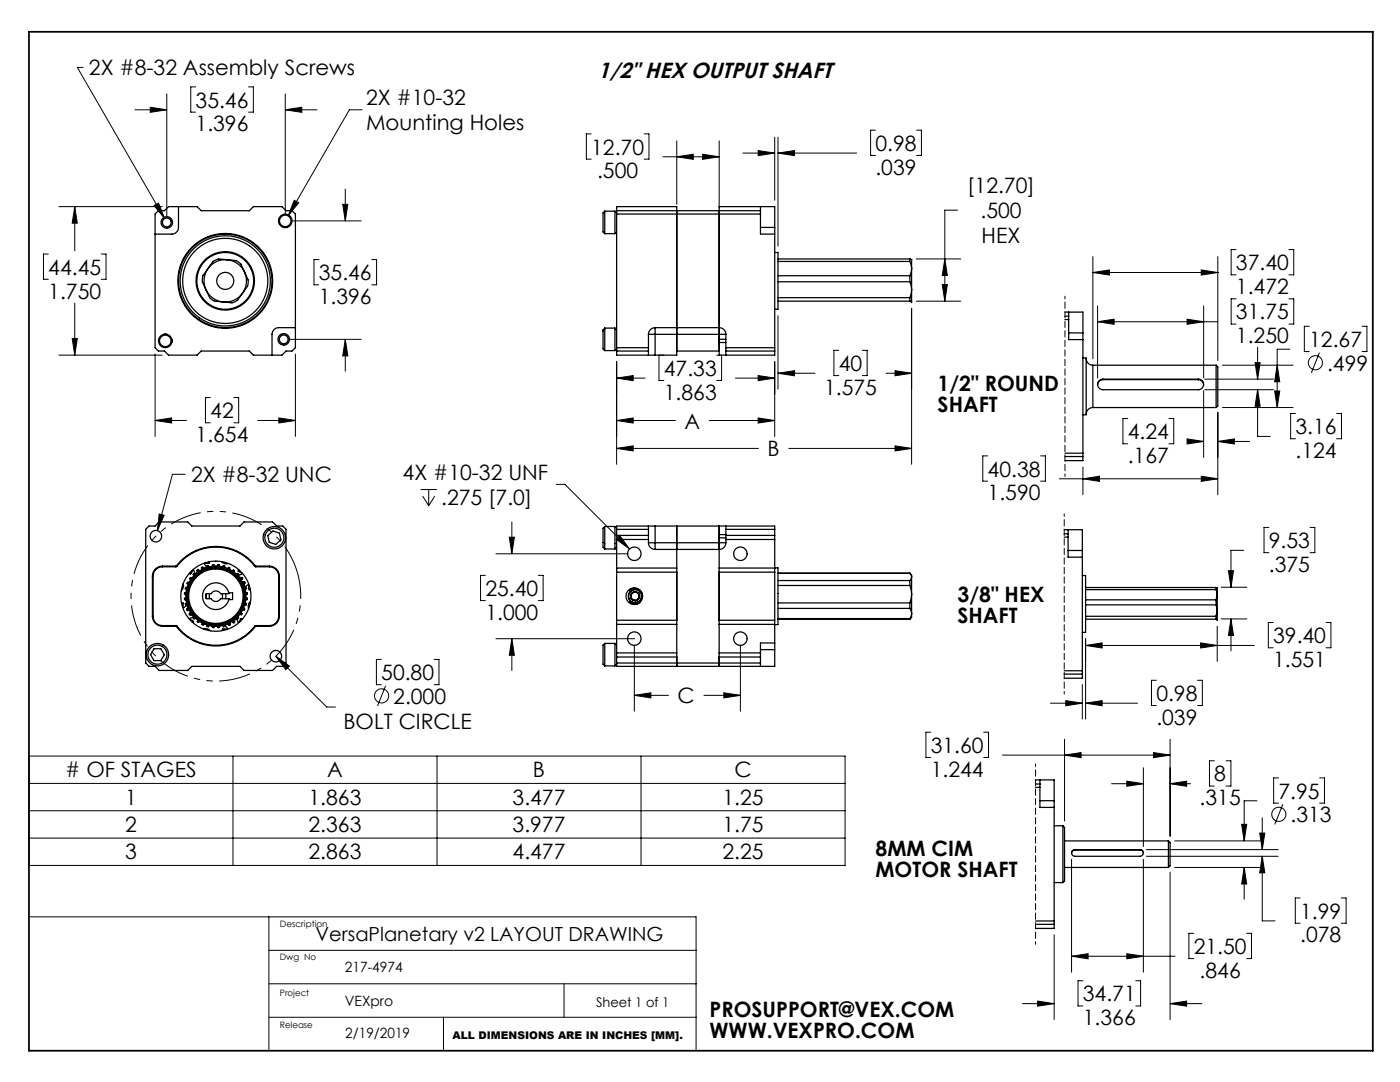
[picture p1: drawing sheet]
<svg xmlns="http://www.w3.org/2000/svg" width="279mm" height="216mm" viewBox="0 0 279 216" stroke-linecap="round" stroke-linejoin="round" font-family="sans-serif">
<g fill="none" stroke="#000" stroke-width=".2">
<path d="M16.6 13.5h-1.2l17.4 30.1M33.3 18.7v24.4M39 17.3h-.9v5.1h.9M49.6 17.3h1v5.1h-1M56.9 18.7v24.1M26.9 21.9h6.4M30 21.4l3.3 .5-3.3 .5zM56.9 21.9l3.3-.5v1zM56.9 21.9h6.4M58.7 40l.9 .5-2.1 2.6zM68.9 37.7v6.4M72.3 21.9h-2.6l-12.2 21.2"/>
<path d="M118 26.7h-1v5.1h1M128.5 26.7h1v5.1h-1M132.3 31.3h11.2M135.1 28.1v12.7M135.1 31.3l3.3-.5v1zM140.2 30.8l3.3 .5-3.3 .5zM143.5 28.1v13.3M148.3 30.5h6.3M151.3 30l3.3 .5-3.3 .6zM154.6 27.4v12.6M155.3 27.4v21.7M155.3 30.5h15.7"/>
<path d="M155.3 30.5l3.3-.5v1.1zM174.7 26h-1v5h1M182.9 26h1v5h-1M9.6 50.7h-.9v5h.9M11.7 41.2h20.7M14.9 41.2v8.8M14.9 41.2l.5 3.3h-1zM20.2 50.7h1v5h-1M30.8 41l.8-.5 1.3 3.1zM58.2 44.1h13.9M63.6 51.8h-.9v5h.9M68.4 40.8h1l-.5 3.3z"/>
<path d="M74.2 51.8h1v5h-1M182.9 51.7h8.8M188 56.8h1.1l-.5 3.3zM188.6 51.7l.5 3.3h-1.1zM191.1 41.9h-2.5v18.2M218.1 54.4l3.3-.5v1zM218.1 51.2v20.4M218.1 54.4h24.9M239.7 53.9l3.3 .5-3.3 .5zM243 54.4h.1M243 51.2v20.7M246.7 59.6h-1v5.1h1"/>
<path d="M246.7 49.8h-1v5h1M257.2 59.6h1v5.1h-1M257.2 49.8h1v5h-1M11.7 70.9h20.7M14.4 67.6h1l-.5 3.3zM14.9 60.5v10.4M31 70.7v16.4M42 79.3h-1v5.1h1M46.7 79.3h.9v5.1h-.9M57.9 67.7h14.2M59 70.7v16.4M68.9 67.7l.5 3.3h-1z"/>
<path d="M68.9 67.7v6.4M123.1 72.1v20.6M123.1 75.4h5.6M123.1 75.4l3.3-.5v1.1zM132.5 70.9h-1v5h1M143 70.9h1v5h-1M146.8 75.4h7.8M151.3 74.9l3.3 .5-3.3 .6zM154.6 72.1v15M155.3 63v14.7M155.3 74.5h7.4M155.3 74.5l3.3-.5v1z"/>
<path d="M167.4 69.9h-1v5h1M172.1 69.9h1v5h-1M176.8 74.5h5.1M178.6 74l3.3 .5-3.3 .5zM181.9 61.5v31.2M182.9 60.1h8.8M219 61v14.4M219 64.2h23.9M219 64.2l3.3-.5v1zM236.9 63.7l3.3 .5-3.3 .5zM240.2 61v14.4M240.2 78v13.3"/>
<path d="M240.4 75.7h13.8M240.4 77.8h13.8M244 72.9h14.1M250.5 72.4h1l-.5 3.3zM251 77.8v9.3h2.5M251 69.3v6.4M251 77.8l.5 3.3h-1zM254.4 78h1l-.5 3.3zM254.9 72.9l.5 3.3h-1zM257.4 69.7h-2.5v11.6M261.3 65.1h-1v5h1M263.3 70.4l-1.6 4"/>
<path d="M271.8 65.1h1v5h-1M31 83.9l3.3-.5v1zM31 83.9h6.2M37 94.6h-2.6l-3 11.3M51.4 83.9h7.6M55.7 83.4l3.3 .5-3.3 .5zM83.9 97.7h3.3M84.3 99l1.3 1.9M85.6 97.7v3.2M86.8 99l-1.2 1.9M111 96.7h1.7l12.9 12.8M123.1 83.9h11.7"/>
<path d="M123.1 89.5h28.3M123.1 83.9l3.3-.5v1zM123.1 89.5l3.3-.5v1zM141.5 83.9h13.1M151.3 83.4l3.3 .5-3.3 .5zM157.4 89.5h24.5M178.6 89l3.3 .5-3.3 .5zM197.1 91h-1v5h1M207.7 91h.9v5h-.9M211.4 95.5h31.6M216.1 93.2v5.5M216.1 95.5l3.3-.5v1z"/>
<path d="M225.1 83.5h-1v5.1h1M233.3 83.5h.9v5.1h-.9M236.9 87.6l3.3 .5-3.3 .5zM237 88.1h3.2M239.7 95l3.3 .5-3.3 .5zM243 82.3v16.4M243 88.1h6.4M243 88.1l3.3-.5v1zM244 81.3h14.1M258.5 82.5h-.9v5h.9M266.8 82.5h.9v5h-.9M31.8 102.6l1 .2-1.4 3.1z"/>
<path d="M96.9 114.8h-1v5h1M99 110.5h26.3M101.6 107.2h1.1l-.6 3.3zM102.1 104.1v6.4M107.4 114.8h1v5h-1M123.7 106.9l1.9 2.6-2.7-1.9zM243.7 117.2h5.1M245.2 113.9h1l-.5 3.3zM248.2 109.8h-2.5v7.4M253.2 105.2h-.9v5.1h.9M261.4 105.2h1v5.1h-1M55.1 130.9l10.1 10.2h1.7"/>
<path d="M55.1 130.9l2.7 2-.8 .7zM76.1 131.6h-1v5h1M77 136.8l-1.7 4.1M86.6 131.6h1v5h-1M99 127.4h27.7M102.1 127.4l.6 3.3h-1.1zM102.1 127.4v6.4M126.6 128.7v13.2M126.6 138.7h6.8M126.6 138.7l3.3-.5v1.1zM140.5 138.7h7.3M144.5 138.2l3.3 .5-3.3 .6z"/>
<path d="M147.8 128.7v13.2M212.7 139.8l3.3 .5-3.3 .5zM216 136.6v6.9M216.7 128.8l3.3-.5v1zM216.7 127.4v16.1M216.7 128.8h33.6M230.8 135.7h-1v5.1h1M239 135.7h1v5.1h-1M239.6 128.3l3.3 .5-3.3 .5zM242.9 125v7M243.7 123.5h5.1M245.7 123.5l.5 3.3h-1z"/>
<path d="M245.7 123.5v6.3M254.1 124.2h-1v5.1h1M264.6 124.2h1v5.1h-1M5.8 150.9h162.9v21.8h-162.9zM5.8 156.3h162.9M46.5 150.9v21.8M87.2 150.9v21.8M127.9 150.9v21.8M185.8 146.1h-1v5h1M196.3 146.1h1v5h-1M200.1 150.7h33.4M209.7 140.3h6.3"/>
<path d="M212.5 150.7l3.3-.5v1zM212.5 147.5v16.3M216.7 140.3l3.3-.5v1zM216.7 140.3h10.3M221.8 156.4h6.4M224.9 155.9l3.3 .5-3.3 .5zM228.2 153.2v15.7M230.2 150.2l3.3 .5-3.3 .5zM233.5 147.5v19.4M233.5 156.4h4.1M233.5 156.4l3.3-.5v1zM242.3 151.8h-.9v5h.9"/>
<path d="M244.7 151.8h1v5h-1M250.8 159.8h-2.5v8M255.2 155.2h-1v5.1h1M263.4 155.2h.9v5.1h-.9M5.8 161.8h162.9M5.8 167.2h162.9M213.9 171.5v22.5M228.2 171.5v22.5M228.8 169.5h26.3M228.8 170.9h26.3M233.5 174v29.4M234.5 173.1h17"/>
<path d="M234.5 167.8h17M247.8 164.5h1l-.5 3.3zM248.3 173.1l.5 3.3h-1zM248.3 173.1v6.3M251.4 166.2h1l-.5 3.3zM251.9 170.9v12.9h2.5M251.9 163.2v6.3M251.9 170.9l.5 3.3h-1zM256 160.5l-1.6 4M259.5 179.2h-1v5h1M267.7 179.2h.9v5h-.9M5.8 182.9h133.1v26.8"/>
<path d="M53.7 182.9v26.8M53.7 196.3h85.2M53.7 189.6h85.2M112.6 196.3v6.7M207.1 199.8l3.3 .5-3.3 .5zM210.4 186.5v16.9M213.9 190.8h20.6M213.9 190.8l3.3-.5v1zM216.1 195.7h-1v5h1M224.9 190.3l3.3 .5-3.3 .5zM226.7 195.7h.9v5h-.9M238.2 186.2h-.9v5.1h.9"/>
<path d="M248.8 186.2h1v5.1h-1M53.7 203h85.2M88.5 203v6.7M204 200.3h6.4M233.5 200.3h6.4M233.5 200.3l3.3-.5v1z"/>
<circle cx="262.5" cy="72.4" r="1.41"/>
<circle cx="76.2" cy="138.9" r="1.41"/>
<circle cx="255.2" cy="162.5" r="1.41"/>
</g>
<path d="M59.3 114a16.9 16.9 0 0 0-28.3-6.9 16.9 16.9 0 0 0 7.5 28.2 16.9 16.9 0 0 0 21.1-20.2l-.3-1.1" fill="none" stroke="#000" stroke-width=".2" stroke-dasharray="6.3 1.3 1.3 1.3 1.3 1.3" stroke-dashoffset=".8" stroke-linecap="butt"/>
<path d="M212.5 59.1v36M212.4 102.5v36M206.7 152.4v36" fill="none" stroke="#000" stroke-width=".2" stroke-dasharray="1.3 .6" stroke-dashoffset=".7"/>
<path d="M5.8 6.3h268.2v203.4h-268.2z" fill="none" stroke="#000" stroke-width=".35"/>
<g fill="#000">
<path d="M55.1 130.9l2.7 2-.8 .7z"/>
<path d="M155.3 30.5l3.3-.5v1.1zM151.3 30l3.3 .5-3.3 .6zM140.2 30.8l3.3 .5-3.3 .5zM135.1 31.3l3.3-.5v1zM123.1 83.9l3.3-.5v1zM151.3 83.4l3.3 .5-3.3 .5zM155.3 74.5l3.3-.5v1zM178.6 74l3.3 .5-3.3 .5zM123.1 89.5l3.3-.5v1zM178.6 89l3.3 .5-3.3 .5zM123.1 75.4l3.3-.5v1.1zM151.3 74.9l3.3 .5-3.3 .6zM188.6 51.7l.5 3.3h-1.1zM188 56.8h1.1l-.5 3.3zM126.6 138.7l3.3-.5v1.1zM144.5 138.2l3.3 .5-3.3 .6zM102.1 127.4l.6 3.3h-1.1zM101.6 107.2h1.1l-.6 3.3zM123.7 106.9l-.8 .7 2.7 1.9zM30 21.4l3.3 .5-3.3 .5zM56.9 21.9l3.3-.5v1zM14.9 41.2l.5 3.3h-1zM14.4 67.6h1l-.5 3.3zM31 83.9l3.3-.5v1zM55.7 83.4l3.3 .5-3.3 .5zM68.9 67.7l.5 3.3h-1zM68.4 40.8h1l-.5 3.3zM58.7 40l-1.2 3.1 2.1-2.6zM30.8 41l2.1 2.6-1.3-3.1zM219 64.2l3.3-.5v1zM236.9 63.7l3.3 .5-3.3 .5zM218.1 54.4l3.3-.5v1zM239.7 53.9l3.3 .5-3.3 .5zM254.4 78h1l-.5 3.3zM254.9 72.9l.5 3.3h-1zM250.5 72.4h1l-.5 3.3zM251 77.8l.5 3.3h-1zM239.7 95l3.3 .5-3.3 .5zM216.1 95.5l3.3-.5v1zM243 88.1l3.3-.5v1zM236.9 87.6l3.3 .5-3.3 .5zM216.7 140.3l3.3-.5v1zM212.7 139.8l3.3 .5-3.3 .5zM245.2 113.9h1l-.5 3.3zM245.7 123.5l.5 3.3h-1zM239.6 128.3l3.3 .5-3.3 .5zM216.7 128.8l3.3-.5v1zM230.2 150.2l3.3 .5-3.3 .5zM212.5 150.7l3.3-.5v1zM213.9 190.8l3.3-.5v1zM224.9 190.3l3.3 .5-3.3 .5zM233.5 156.4l3.3-.5v1zM224.9 155.9l3.3 .5-3.3 .5zM248.3 173.1l.5 3.3h-1zM247.8 164.5h1l-.5 3.3zM251.4 166.2h1l-.5 3.3zM251.9 170.9l.5 3.3h-1zM207.1 199.8l3.3 .5-3.3 .5zM233.5 200.3l3.3-.5v1zM31.8 102.6l-.4 3.3 1.4-3.1z"/>
</g>
<g fill="none" stroke="#000" stroke-width=".25">
<path d="M31.3 42.4l.3-.4h1.2l.8-.8h5.7l.9 .8h9.6l.8-.8h5.7l.8 .8h1.2l.3 .4 .4 .3v26.7l-.4 .3-.3 .3h-1.2l-.8 .9h-5.7l-.8-.9h-9.6l-.9 .9h-5.7l-.8-.9h-1.2l-.3-.3-.3-.3v-26.7zM35.6 41.2v4.2a1.33 1.33 0 0 1-1.3 1.3h-3.3M41.1 57.8a4.2 4.2 0 0 0 3.5 2.5M41.1 57.8l.7 1.6 .5 .4 .5 .3 1.8 .2M41.5 53.6a4.2 4.2 0 0 0-.4 4.2M41.5 53.6l-1 1.4-.1 .6v.6l.7 1.6M45.4 51.8a4.2 4.2 0 0 0-3.9 1.8M45.4 51.8a4.2 4.2 0 0 1 3.4 2.5M45.4 51.8l-1.8-.1-.5 .2-.6 .3-1 1.4M45.4 51.8l1.7 .2 .5 .3 .5 .4 .7 1.6M48.4 58.5a4.2 4.2 0 0 1-3.8 1.8M48.4 58.5l-1 1.4-.5 .3-.6 .2-1.7-.1"/>
<path d="M48.8 54.3a4.2 4.2 0 0 1-.4 4.2M48.8 54.3l.7 1.6v.6l-.1 .6-1 1.4M55.6 43.8v.6M56.6 45.4h.7M120.7 42.1l-.3 .4v3.8l.3 .3M120.7 42.1v4.5M120.7 42.1h2M120.7 46.6h2M122.7 42.1v4.5M122.7 42.1l.4 .4M123.1 42v-.8h12v29.7h-4.4M123.1 42v.7"/>
<path d="M123.1 46.3l-.4 .3M123.1 42.7h28.7M123.1 42h28.7M123.1 42.7v26.7M151.8 42v.7M151.8 41.2v.8M151.8 42.7v4h2.8M151.8 45.4h2.8M154.6 45.4v-4.2h-11.1v24.2M154.6 50.4h.7v11.3h-.7M154.6 45.4v1.3M154.6 46.7v22.7"/>
<path d="M155.3 59.4h26.3M155.3 56.2h26.3M155.3 55h26.3M155.3 52.2h26.3M155.3 51.7h26.3M181.6 56.2l.3 1.6M181.6 55v1.2M181.6 52.2l.3 1.4M181.6 59.4v.7M181.6 51.7v.5M181.6 51.7l.3 .1M181.9 51.8h.1"/>
<path d="M181.9 57.8l-.3 1.6M181.9 53.6v4.2M181.9 53.6l-.3 1.4M181.9 57.8v2.5M181.9 51.8v1.8M32.7 66.7h.6M34.3 67.7v.6M59 65.4h-3.4a1.33 1.33 0 0 0-1.3 1.3v4.2M120.7 65.5l-.3 .3v3.8l.3 .4M120.7 65.5v4.5M120.7 65.5h2M120.7 70h2"/>
<path d="M122.7 65.5v4.5M122.7 65.5l.4 .3M123.1 69.4v.6M123.1 69.6l-.4 .4M123.1 70h6.3M123.1 69.4h6.3M123.1 70v.9h6.3M129.4 69.4v.6M129.4 66.7h1.3M129.4 70.9h1.3M129.4 66.7v2.7M129.4 70v.9"/>
<path d="M130.7 65.4a1.33 1.33 0 0 0-1.3 1.3M130.7 65.4v1.3M130.7 65.4h12.8M130.7 66.7h12.8M130.7 66.7v4.2M135.1 70h8.4M143.5 65.4v1.3M143.5 65.4a1.33 1.33 0 0 1 1.4 1.3M143.5 66.7h1.4M143.5 66.7v4.2h1.4M144.9 69.4v.6M144.9 67.7h-1.4v.6h1.4"/>
<path d="M144.9 70h9.7M144.9 69.4h9.7M144.9 66.7v2.7M144.9 70v.9M154.6 69.4v.6M154.6 70v.9h-9.7M155.3 60.1h26.3M181.6 60.1l.3 .2M181.9 60.3h.1M212.5 63.8h.8M212.5 63.1h.8M212.5 62.3h3.6v4.1"/>
<path d="M213.3 63.1v.7M213.3 62.3v.8M213.3 63.8v4h2.8M213.3 66.4h2.8M216.1 71.4h.7v11.4h-.7M216.1 66.4v1.4M216.1 67.8v22.6M216.8 71.5a1.33 1.33 0 0 0 1.3 1.4M218.1 72.9v8.4M218.1 72.9h24.6M220.1 75.7a1.05 1.05 0 0 0-1.1 1 1.05 1.05 0 0 0 1.1 1.1h19.1a1.05 1.05 0 0 0 1-1.1 1.05 1.05 0 0 0-1-1M220.1 75.8a1.06 1.06 0 0 0-1.1 1"/>
<path d="M220.1 75.7h19.1M220.1 75.7v.1M220.1 75.8h19.1M239.2 75.8a1.06 1.06 0 0 1 1 .9M239.2 75.7v.1M242.7 72.9v8.4M242.7 72.9l.3 .3v7.8l-.3 .3M212.5 90.4h3.6M212.5 91.1h3.6M216.1 90.4v.7M216.1 91.1v.8h-3.6M218.1 81.3a1.33 1.33 0 0 0-1.3 1.4"/>
<path d="M218.1 81.3h24.6M29.4 105.3l.4-.3h1.2l.8-.9h5.7l.8 .9h9.6l.8-.9h5.7l.8 .9h1.2l.4 .3 .3 .3v26.7l-.3 .3-.4 .4h-1.2l-.8 .8h-5.7l-.8-.8h-9.6l-.8 .8h-5.7l-.8-.8h-1.2l-.4-.4-.3-.3v-26.7zM30.4 115h.2M30.4 115v8M30.6 115v8M32.4 113a2 2 0 0 0-2 2M32.4 113v.1M32.4 113.1a1.87 1.87 0 0 0-1.8 1.9M32.4 113h2.7M32.4 113.1h2.7M35.1 113v.1M35.2 112.9a9.9 9.9 0 0 1 15.8 0"/>
<path d="M35.2 112.9l-.1 .1M35.2 112.9l.1 .1M35.3 113l-.2 .1M35.3 113a9.8 9.8 0 0 1 15.6 0M36.6 116.4v.1a1.33 1.33 0 0 1-.4 1.4M37.1 119.2l-.3 .2v.2l.3 .1M37.1 118.2l-.3 .1v.2l.3 .2M37.4 117.2h-.4v.2l.3 .3M37.8 116.2h-.4l-.1 .2 .3 .3M37.8 114.4l.3 .1 .3-.7h.2l.4 .7M38.3 115.3h-.3l-.1 .2 .1 .2M39 114.6l-.3-.2-.2 .2 .2 .3"/>
<path d="M39.5 114.2l-.1-.3 .2-.2 .3 .2-.3-.3-.3 .1v.7M40.5 113.2l-.2 .1v.3l-.1-.3 .1-.2 .7 .3M41.1 118.5v.9M41.6 113.4h.1M41.7 113.4l1.3-.1a2.57 2.57 0 0 1 1.8 .3 5.7 5.7 0 0 1 2.8 8.8 5.7 5.7 0 0 1-9.2-.3 5.7 5.7 0 0 1 3.3-8.6v-.1M41.7 112.1v.3h-.7l-.2 .1 .4 .8M41.7 113.4h.1M41.7 113.4h.5M41.7 113.4v.1l.5-.1M41.8 113.1l-.2-.2h-.3v.4M41.8 113.3a5.8 5.8 0 0 0-3.5 8.9 5.8 5.8 0 0 0 9.6 0 5.8 5.8 0 0 0-3.5-8.9M41.8 118.5v1"/>
<path d="M41.8 113.3l1.3-.1 1.2 .1M42.2 113.4l-.3 .1M42.8 113l-.1-.3h-.3l-.1 .4M43.4 113l.1-.3h.3l.1 .4M43.9 113.5l.7 .1M44.2 112v.1a1.33 1.33 0 0 0 1.4 .3M44.3 118.5v1M44.4 113.1l.2-.2h.2l.1 .3M45 118.5v1M45.4 113.5l.2-.3 .3 .1-.1 .4M45.7 118.3v.2h-1.7a1.06 1.06 0 0 0-1.8 0h-1l-.1 .2 .1 .7 1 .1a1.06 1.06 0 0 0 1.8 0h1.7v.1M45.7 118.3a2.67 2.67 0 0 0-4.1-1.5 2.67 2.67 0 0 0 0 4.4 2.67 2.67 0 0 0 4.1-1.6"/>
<path d="M45.7 118.3h.7v1.3h-.7M46.3 113.9l.3-.2 .2 .2-.1 .3M47.1 114.6l.3-.2 .2 .2-.1 .3M47.7 115.1l.6 .1 .1 .2-.3 .4 .2-.3-.1-.2h-.4M47.7 113.7l-.2 .2 .7 .4 .1 .2-.8 .4M48.4 116.2l.3-.1 .2 .1-.2 .6M48.4 116.2l.4 .1v.1l-.2 .3M48.8 117.2h.3l.1 .2-.3 .3M48.8 117.1l.7-.4 .2 .1-.1 .8h.3M49 118.2l.3 .1 .1 .2-.3 .2M49 119.2l.4 .2-.1 .2-.3 .1M50.9 113l.2 .1"/>
<path d="M51 112.9l.1 .1M51 112.9l-.1 .1M51.1 113v.1M51.1 113h2.7M51.1 113.1h2.7M53.4 106.9l1.1-.9 1.3 .4 .3 1.3-1.1 .9-1.3-.4zM53.8 113a2 2 0 0 1 2 2M53.8 113v.1M53.8 113.1a1.87 1.87 0 0 1 1.8 1.9M55.6 115h.2M55.6 115v8M55.8 115v8"/>
<path d="M120.7 105.1l-.3 .3v3.8l.3 .3M120.7 105.1v4.4M120.7 105.1h2M120.7 109.5h2M122.7 105.1v4.4M122.7 105.1l.4 .3M123.1 105.6v26.7M123.1 109.2l-.4 .3M123.1 107.6h6.3M123.1 106.8h6.3M123.1 113.3h12M123.1 114.2h12"/>
<path d="M123.1 105.6h6.3M125.6 120a1.48 1.48 0 0 0 1.6 .5l.2-.1M125.7 118.1a1.42 1.42 0 0 1 2.2-.1 1.42 1.42 0 0 1-.5 2.2M125.8 117.9l-.1 .2M125.8 117.9h.1M125.9 118.6l-.1 .5 .2 .5M125.9 118.6l.1 1M126 119.6l.9 .3M126 119.6l.4 .2 .5 .1M126.3 117.7a1.33 1.33 0 0 0-.7 2 1.33 1.33 0 0 0 2.1 .2M126.6 118.1h.5l.3 .3M126.6 118.1l.8 .3"/>
<path d="M126.6 118.1l-.7 .5M126.6 118.1l-.5 .2-.2 .3M126.6 117.4l-1 .4 .1 .3M127.4 118.4l.2 .9M127.4 118.4l.2 .4v.5M127.6 119.3l-.3 .4-.4 .2M127.6 119.3l-.7 .6M128.1 119l-.2 .5M129.4 108.3a1.33 1.33 0 0 0 1.3 1.3M129.4 105v.6M129.4 105h-6.3v.6M129.4 108.3h1.3"/>
<path d="M129.4 105h1.3M129.4 105.6v2.7M130.7 108.3v1.3M130.7 105v3.3M130.7 109.6h12.8M130.7 108.3h12.8M130.7 105h12.8M135.1 105v28M143.5 109.6v23.4M143.5 108.3v1.3M143.5 105h1.4M143.5 108.3h1.4"/>
<path d="M143.5 105v3.3M143.5 113.3h11.1M143.5 114.2h11.1M144.9 108.3a1.33 1.33 0 0 1-1.4 1.3M144.9 105h9.7v.6M144.9 105v.6M144.9 106.7h-1.4v.6h1.4M144.9 105.6v2.7M144.9 107.6h9.7M144.9 106.8h9.7M144.9 105.6h9.7M154.6 113.3h.7v11.3h-.7"/>
<path d="M154.6 105.6v22.7M155.3 114.4h26.3M155.3 116.8h26.3M155.3 115.8h26.3M181.6 116.8l.3 1.8M181.6 115.8v1M181.6 114.4l.3 .7M181.6 114.4h.1M181.6 114.4l.3 .3v.4M181.9 118.6l-.3 1.7M181.9 118.6v3.8M181.9 115.1l-.3 .7"/>
<path d="M181.9 115.1v3.5M212.4 105.7h3.6v4.1M212.4 107.2h.8M212.4 106.5h.8M213.2 106.5v.7M213.2 105.7v.8M213.2 107.2v4h2.8M213.2 109.8h2.8M216 114.8h.7v11.4h-.7M216 109.8v1.4M216 111.2v22.6M216.7 119.7h26"/>
<path d="M216.7 117.7h26M216.7 117.2h26M242.7 119.7v1M242.7 117.7l.2 1M242.7 117.2l.2 .2M242.7 117.2v.5M242.9 117.3h.1M242.9 118.7l-.2 1M242.9 118.7v3.1M242.9 117.4v1.3M30.4 123a2 2 0 0 0 2 2M30.4 123h.2"/>
<path d="M30.6 123a1.87 1.87 0 0 0 1.8 1.8M30.7 129.4h1.4l.7 1.2-.7 1.2h-1.4l-.7-1.2zM32.4 124.8v.2M32.4 125h2.7M32.4 124.8h2.7M35.1 125h.1M35.1 124.8v.2M35.1 124.8l.2 .1M35.2 125a9.9 9.9 0 0 0 15.8 0M35.3 124.9l-.1 .1M35.3 124.9a9.8 9.8 0 0 0 15.6 0M36.3 120.3h.2v.8l.1 .1 .8-.4"/>
<path d="M37.3 120.3l-.3 .2v.2l.4 .1M37.5 121.1l-.2 .6 .1 .2 .4-.2M37.6 121.3l-.3 .2 .1 .2h.4M38.4 122.6l-.4 .1-.1-.2 .2-.3-.4 .3 .2 .2 .6 .1M38.6 123l-.7 .4 .1 .2 .6 .4-.1 .2M38.7 123l-.2 .3 .2 .2 .3-.1M39.5 123.7l-.1 .3 .2 .2 .3-.2M40.3 124.3v.3l.2 .1 .3-.2M40.6 125.5h.1a1.33 1.33 0 0 1 1.3 .4M41.3 124.7v.3l.2 .1 .3-.3M42.3 124.9l.1 .3h.3l.1-.3M43.9 124.9l-.2 .3h-.2l-.1-.3"/>
<path d="M44.9 124.7l-.1 .3-.2 .1-.2-.3M44.9 124.7l.4 .7-.1 .1h-.8l.1 .3M45.2 124.5l.7 .3 .1-.2-.1-.3v.3l-.3 .1M46.9 123.6l-.1 .6-.2 .1-.3-.3 .3 .2 .2-.2-.1-.3M47.1 123.4l.5 .7h.2l.3-.7 .2 .1M47.5 123l.1 .3-.2 .2-.3-.1M48.1 122.2l.2 .3-.1 .2-.4-.1M48.6 121.3l.2 .2-.1 .2h-.3M48.9 120.3l.3 .2-.1 .2h-.3M49.7 120.4h.2M49.9 120.2h.1M50 120l-.1 .1a1.33 1.33 0 0 0-.3 1.4"/>
<path d="M50.9 124.9l.1 .1M51.1 125h-.1M51.1 124.8l-.2 .1M51.1 124.8v.2M51.1 125h2.7M51.1 124.8h2.7M53.8 124.8v.2M55.6 123a1.87 1.87 0 0 1-1.8 1.8M55.6 123h.2M55.8 123a2 2 0 0 1-2 2M120.7 128.4v4.5M120.7 128.4l-.3 .3v3.8l.3 .4"/>
<path d="M120.7 128.4h2M120.7 132.9h2M122.7 128.4v4.5M122.7 128.4l.4 .3M123.1 132.5l-.4 .4M123.1 132.3h28.7M123.1 124.6h12M123.1 123.8h12M123.1 130.3h12M123.1 131.1h12M127.4 120.2l.3 .1M127.6 120l-.2 .2"/>
<path d="M127.6 120h.1M143.5 124.6h11.1M143.5 123.8h11.1M143.5 130.3h8.3M143.5 131.1h8.3M151.8 132.3v.7M151.8 129.6h2.8M154.6 129.6v3.4h-31.5v-.7M154.6 128.3v1.3M154.6 128.3h-2.8v4M155.3 123.5h26.3M155.3 121.4h26.3"/>
<path d="M155.3 120.3h26.3M155.3 123.4h26.3M181.6 121.4l.3 1M181.6 120.3v1.1M181.6 123.4v.1M181.9 122.4l-.3 1M181.9 122.4v.8l-.3 .3M212.4 133.8h3.6M212.4 134.5h3.6M216 133.8v.7M216 134.5v.8h-3.6M216.7 123.6h26"/>
<path d="M216.7 123h26M216.7 120.7h26M242.7 120.7l.2 1.1M242.7 123.6l.2 .1M242.7 123v.6M242.9 121.8l-.2 1.2M242.9 121.8v1.9M242.9 123.7h.1M206.7 157.1h.8M206.7 156.4h.8M206.7 155.6h3.7v4.2M207.5 156.4v.7"/>
<path d="M207.5 155.6v.8M207.5 157.1v4h2.9M207.5 159.8h2.9M210.4 159.8v1.3M210.4 164.8h1.7M210.4 176.1h1.7M210.4 161.1v22.7M212.1 164.8v11.3M212.1 164.8l.4 .3v10.7l-.4 .3M212.5 173.1h20.7M212.5 167.8h20.7M214.5 169.5a.66 .66 0 0 0-.6 .7 .66 .66 0 0 0 .6 .7h13a.66 .66 0 0 0 .7-.7 .66 .66 0 0 0-.7-.7"/>
<path d="M214.5 169.6a.67 .67 0 0 0-.6 .7M214.5 169.5h13M214.5 169.5v.1M214.5 169.6h13M227.5 169.6a.66 .66 0 0 1 .7 .7M227.5 169.5v.1M233.2 167.8v5.3M233.2 167.8l.3 .3v4.7l-.3 .3M206.7 183.8h3.7M206.7 184.4h3.7M210.4 183.8v.6M210.4 184.4v.9h-3.7"/>
<circle cx="33.3" cy="44.4" r=".88"/>
<circle cx="33.3" cy="44.4" r="1.15"/>
<circle cx="45" cy="56" r="8.5"/>
<circle cx="45" cy="56" r="5.8"/>
<circle cx="45" cy="56" r="5.7"/>
<circle cx="45" cy="56" r="9"/>
<circle cx="45" cy="56" r="9.3"/>
<circle cx="45" cy="56" r="9.5"/>
<circle cx="45" cy="56" r="1.7"/>
<circle cx="56.9" cy="44.1" r="1.15"/>
<circle cx="56.9" cy="44.1" r="1.35"/>
<circle cx="33" cy="68" r="1.15"/>
<circle cx="33" cy="68" r="1.35"/>
<circle cx="56.6" cy="67.7" r="1.15"/>
<circle cx="56.6" cy="67.7" r=".88"/>
<circle cx="31.1" cy="107" r="1.15"/>
<circle cx="43.1" cy="119" r="5.6"/>
<circle cx="43.1" cy="119" r="6"/>
<circle cx="43.1" cy="119" r="5.4"/>
<circle cx="43.1" cy="119" r="7"/>
<circle cx="54.8" cy="107.3" r="1.9"/>
<circle cx="54.8" cy="107.3" r="2.24"/>
<circle cx="126.6" cy="119" r="1.67"/>
<circle cx="126.6" cy="110.5" r="1.35"/>
<circle cx="126.7" cy="119" r=".79"/>
<circle cx="126.7" cy="119" r="1.29"/>
<circle cx="147.8" cy="110.5" r="1.35"/>
<circle cx="31.4" cy="130.6" r="1.91"/>
<circle cx="31.4" cy="130.6" r="2.24"/>
<circle cx="55.1" cy="130.9" r="1.15"/>
<circle cx="126.6" cy="127.4" r="1.35"/>
<circle cx="147.8" cy="127.4" r="1.35"/>
</g>
<text font-size="4.4" x="119.3" y="15.5">1/2&quot; HEX OUTPUT SHAFT</text>
<g font-size="4.2">
<text x="17.8" y="15.1">2X #8-32 Assembly Screws</text>
<text x="39" y="21.5">35.46</text>
<text x="73.1" y="21">2X #10-32</text>
<text x="39" y="26.2">1.396</text>
<text x="73.1" y="26">Mounting Holes</text>
<text x="118" y="30.8">12.70</text>
<text x="119.2" y="35.6">.500</text>
<text x="174.7" y="30.1">0.98</text>
<text x="174.7" y="34.8">.039</text>
<text x="193" y="38.5">[12.70]</text>
<text x="195.7" y="43.5">.500</text>
<text x="195.9" y="48.6">HEX</text>
<text x="246.7" y="53.9">37.40</text>
<text x="9.6" y="54.8">44.45</text>
<text x="9.6" y="59.6">1.750</text>
<text x="63.6" y="55.9">35.46</text>
<text x="246.7" y="58.7">1.472</text>
<text x="63.6" y="60.7">1.396</text>
<text x="246.7" y="63.7">31.75</text>
<text x="246.7" y="68.5">1.250</text>
<text x="261.3" y="69.2">12.67</text>
<text x="132.5" y="75">47.33</text>
<text x="167.4" y="74">40</text>
<text x="264.8" y="74">.499</text>
<text x="42" y="83.4">42</text>
<text x="132.5" y="79.7">1.863</text>
<text x="164.5" y="78.8">1.575</text>
<text x="187.1" y="78.1">1/2&quot; ROUND</text>
<text x="187.1" y="82.3">SHAFT</text>
<text x="39" y="88.2">1.654</text>
<text x="136.6" y="85.5">A</text>
<text x="225.1" y="87.6">4.24</text>
<text x="258.5" y="86.6">3.16</text>
<text x="80.4" y="95.7">4X #10-32 UNF</text>
<text x="153.2" y="91.1">B</text>
<text x="197.1" y="95.1">40.38</text>
<text x="225.1" y="92.4">.167</text>
<text x="258.5" y="91.4">.124</text>
<text x="38.1" y="96.2">2X #8-32 UNC</text>
<text x="88" y="100.7">.275 [7.0]</text>
<text x="197.1" y="99.8">1.590</text>
<text x="253.2" y="109.4">9.53</text>
<text x="96.9" y="118.9">25.40</text>
<text x="253.2" y="114.1">.375</text>
<text x="96.9" y="123.7">1.000</text>
<text x="191.1" y="120.1">3/8&quot; HEX</text>
<text x="191.1" y="124.3">SHAFT</text>
<text x="254.1" y="128.3">39.40</text>
<text x="76.1" y="135.7">50.80</text>
<text x="254.1" y="133.1">1.551</text>
<text x="78.5" y="140.5">2.000</text>
<text x="135.2" y="140.4">C</text>
<text x="230.8" y="139.9">0.98</text>
<text x="68.5" y="145.5">BOLT CIRCLE</text>
<text x="230.8" y="144.6">.039</text>
<text x="13" y="155.1"># OF STAGES</text>
<text x="65.3" y="155.1">A</text>
<text x="106.4" y="155.1">B</text>
<text x="146.6" y="155.1">C</text>
<text x="185.8" y="150.2">31.60</text>
<text x="185.8" y="155">1.244</text>
<text x="242.3" y="155.9">8</text>
<text x="25" y="160.6">1</text>
<text x="61.6" y="160.6">1.863</text>
<text x="102.3" y="160.6">3.477</text>
<text x="144.2" y="160.6">1.25</text>
<text x="239.4" y="160.7">.315</text>
<text x="255.2" y="159.3">7.95</text>
<text x="25" y="166">2</text>
<text x="61.6" y="166">2.363</text>
<text x="102.3" y="166">3.977</text>
<text x="144.2" y="166">1.75</text>
<text x="257.5" y="164.1">.313</text>
<text x="25" y="171.5">3</text>
<text x="61.6" y="171.5">2.863</text>
<text x="102.3" y="171.5">4.477</text>
<text x="144.2" y="171.5">2.25</text>
<text x="174.7" y="170.8">8MM CIM</text>
<text x="174.7" y="174.9">MOTOR SHAFT</text>
<text x="259.5" y="183.3">1.99</text>
<text x="238.2" y="190.4">21.50</text>
<text x="259.5" y="188">.078</text>
<text x="239.4" y="195.1">.846</text>
<text x="141.6" y="202.9">PROSUPPORT@VEX.COM</text>
<text x="216.1" y="199.8">34.71</text>
<text x="141.6" y="207.1">WWW.VEXPRO.COM</text>
<text x="216.1" y="204.6">1.366</text>
</g>
<text font-size="3.9" x="63" y="187.8">VersaPlanetary v2 LAYOUT DRAWING</text>
<g font-size="2.8">
<text x="68.8" y="193.9">217-4974</text>
<text x="68.8" y="200.7">VEXpro</text>
<text x="68.9" y="207.1">2/19/2019</text>
</g>
<text font-size="2.7" x="119" y="201">Sheet 1 of 1</text>
<text font-size="2.1" x="90.3" y="207.2">ALL DIMENSIONS ARE IN INCHES [MM].</text>
<g font-size="1.8">
<text x="55.8" y="185">Description</text>
<text x="55.8" y="191.6">Dwg No</text>
<text x="55.9" y="198.7">Project</text>
<text x="55.9" y="205.2">Release</text>
</g>
</svg>
